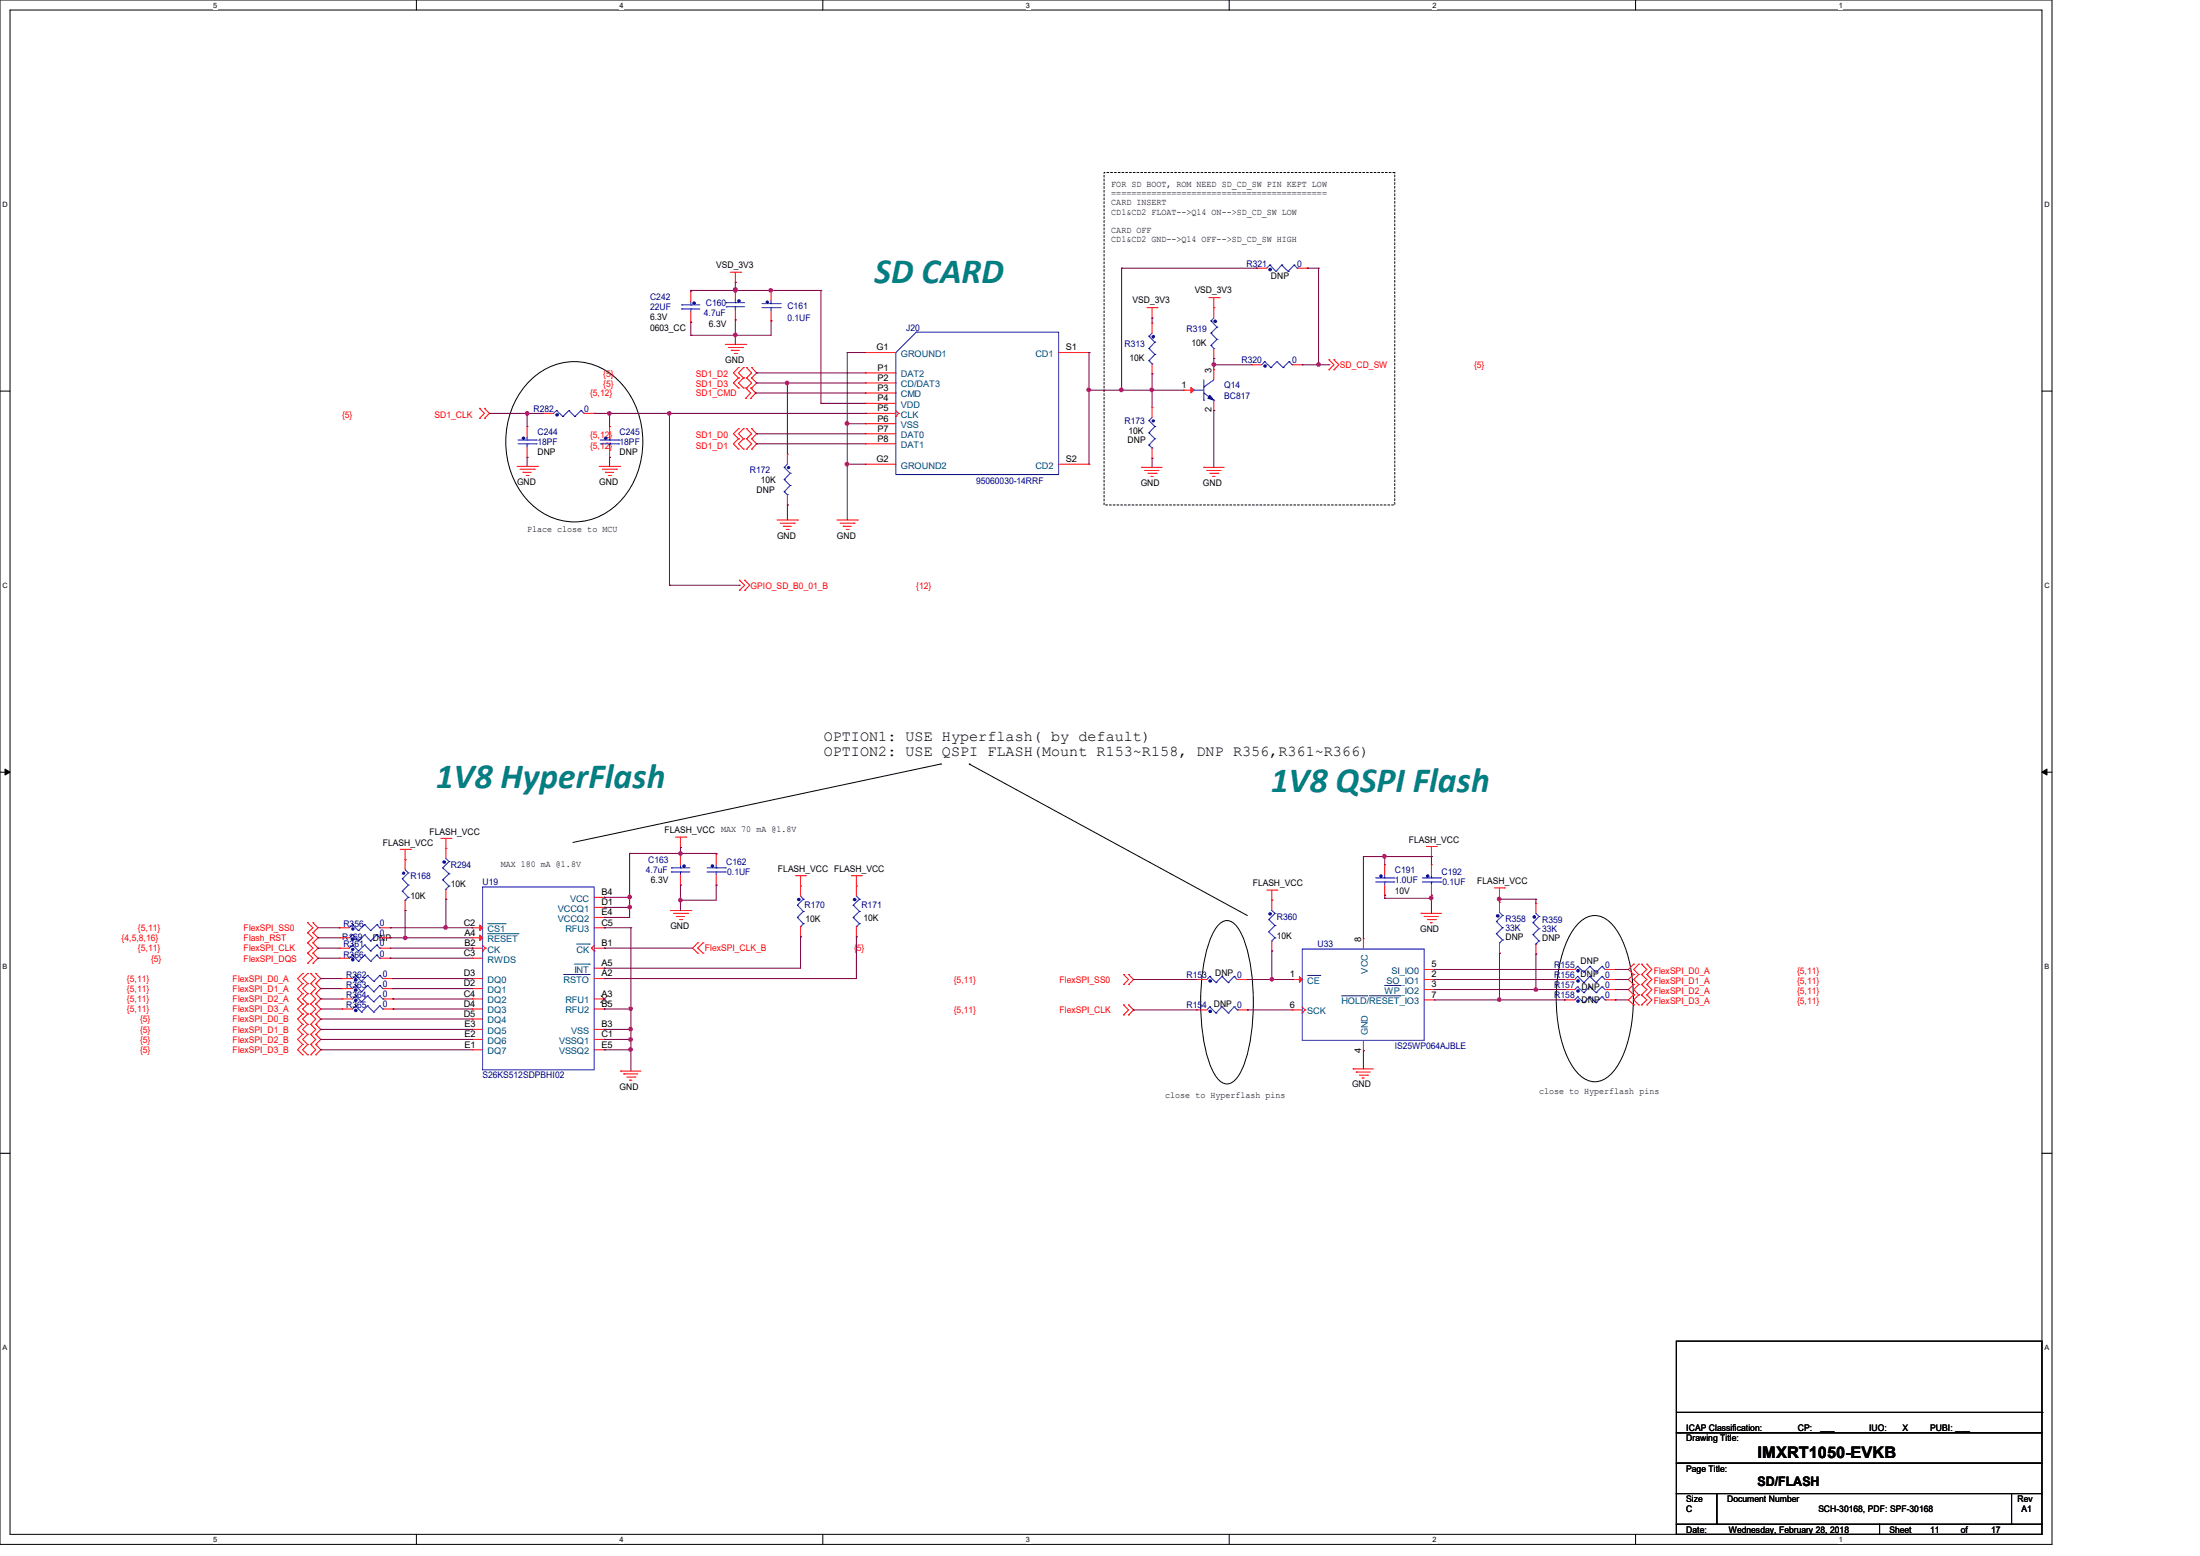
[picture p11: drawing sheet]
<svg xmlns="http://www.w3.org/2000/svg" width="297mm" height="210mm" viewBox="0 0 297 210" stroke-linecap="round" stroke-linejoin="round" font-family="sans-serif">
<path d="M0 0h277v208.4h-277zM1.4 1.4h274.3v205.7h-274.3z" fill="none" stroke="#000" stroke-width=".14"/>
<g fill="#fff">
<path d="M28.8 .1h.5v1.1h-.5z"/>
<path d="M28.8 207.2h.5v1.1h-.5z"/>
</g>
<path d="M56.2 0v1.4M56.2 207.1v1.3" fill="none" stroke="#000" stroke-width=".14"/>
<g fill="#fff">
<path d="M83.7 .1h.5v1.1h-.5z"/>
<path d="M83.7 207.2h.5v1.1h-.5z"/>
</g>
<path d="M111.1 0v1.4M111.1 207.1v1.3" fill="none" stroke="#000" stroke-width=".14"/>
<g fill="#fff">
<path d="M138.5 .1h.6v1.1h-.6z"/>
<path d="M138.5 207.2h.6v1.1h-.6z"/>
</g>
<path d="M165.9 0v1.4M165.9 207.1v1.3" fill="none" stroke="#000" stroke-width=".14"/>
<g fill="#fff">
<path d="M193.4 .1h.5v1.1h-.5z"/>
<path d="M193.4 207.2h.5v1.1h-.5z"/>
</g>
<path d="M220.8 0v1.4M220.8 207.1v1.3" fill="none" stroke="#000" stroke-width=".14"/>
<g fill="#fff">
<path d="M248.2 .1h.6v1.1h-.6z"/>
<path d="M248.2 207.2h.6v1.1h-.6z"/>
<path d="M.3 27.1h.8v1.1h-.8z"/>
<path d="M276 27.1h.7v1.1h-.7z"/>
<path d="M.3 78.5h.8v1.1h-.8z"/>
<path d="M276 78.5h.7v1.1h-.7z"/>
</g>
<path d="M0 52.8h1.4M275.7 52.8h1.3" fill="none" stroke="#000" stroke-width=".14"/>
<g fill="#fff">
<path d="M.3 129.9h.7v1.1h-.7z"/>
<path d="M276 129.9h.6v1.1h-.6z"/>
</g>
<path d="M0 104.2h1.4M275.7 104.2h1.3" fill="none" stroke="#000" stroke-width=".14"/>
<path d="M.7 103.8l.7 .4-.7 .4zM275.7 104.2l.7-.4v.8z" fill="#000" stroke="#000" stroke-width=".14"/>
<g fill="#fff">
<path d="M.3 181.4h.7v1.1h-.7z"/>
<path d="M276 181.4h.6v1.1h-.6z"/>
</g>
<g fill="none" stroke="#000" stroke-width=".14">
<path d="M71.4 51.5a8.3 8.3 0 0 1 13 .9 12 12 0 0 1-1.6 16.1 8.3 8.3 0 0 1-12.2-1.7 12.1 12.1 0 0 1 .8-15.3zM127 103.1h.1M127 103.1l-49.7 10.6M130.9 103.1h.1M130.9 103.1l37.5 20.5M164.6 124.7a1.36 1.36 0 0 1 2.1 0 11 11 0 0 1 2.2 5.9 29.6 29.6 0 0 1-.9 13 4.5 4.5 0 0 1-1.8 2.6 1.63 1.63 0 0 1-2-.9 15.7 15.7 0 0 1-2-6.8 28.3 28.3 0 0 1 1.1-11.5l.9-1.7zM213.3 124.5a2.77 2.77 0 0 1 4 0 11.2 11.2 0 0 1 2.8 5.9 21.7 21.7 0 0 1-1.1 12.3 5.7 5.7 0 0 1-3 3.2 3 3 0 0 1-3.3-1.4 14.8 14.8 0 0 1-2.6-8.2 19 19 0 0 1 2-10.4zM0 155.7h1.4M275.7 155.7h1.3M226.3 193.4h49.4v4.1h-49.4zM226.3 197.5h49.4v4.1h-49.4zM226.3 181h49.4v12.4h-49.4z"/>
<path d="M226.3 190.6h49.4M275.7 190.6h.1M226.3 201.6h5.5v4.1h-5.5zM226.3 205.7h27.4v1.4h-27.4zM231.8 201.6h39.8v4.1h-39.8zM253.7 205.7h22v1.4h-22zM271.6 201.6h4.1v4.1h-4.1z"/>
</g>
<path d="M149.1 23.3h39.2v44.9h-39.2z" fill="none" stroke="#000" stroke-width=".14" stroke-dasharray=".3 .3"/>
<g fill="none" stroke="#f00" stroke-width=".14">
<path d="M93.3 39.3h.1M93.3 39.3v1.4M98.6 36.7h1.4M99.3 38.1h.1M99.3 39.1h.1M99.3 36.7v1.4M99.3 39.1v1.3M100 36.7h.1M104.1 39.2h.1M104.1 39.2v1.4M169.6 36.2h.1M169.6 36.2h1.4"/>
<path d="M175.1 36.2h1.4M176.5 36.2h.1M64.7 55.1h.1M64.7 56.5h.1M64.7 55.1l.7 .7-.7 .7M65.4 56.5h.1M65.4 55.1h.1M65.4 55.1l.7 .7-.7 .7M71.2 57.6h.1M71.2 57.6v1.4M73.4 55.8h.1M73.4 55.8h1.3"/>
<path d="M78.9 55.8h1.3M80.2 55.8h.1M82.3 57.6h.1M82.3 57.6v1.4M93.3 43.5h.1M93.3 42.1v1.4M97.9 46.5h2.8M98.3 46.9h1.9M98.7 47.3h.1M98.7 47.3h1.1M99.1 47.7h.3M99.3 43.2h.1"/>
<path d="M99.3 41.8v1.4M99.4 47.7h.1M99.7 59.2h.1M99.7 57.9h.1M99.7 51h.1M99.7 49.6h.1M99.7 52.4h.1M99.7 57.9l-.7 .6 .7 .7M99.7 59.2l-.7 .7 .7 .7M99.7 49.6l-.7 .7 .7 .7M99.7 51l-.7 .7 .7 .7M100.2 46.9h.1"/>
<path d="M100.4 57.9h.1M100.4 59.2h.1M100.4 49.6h.1M100.4 51h.1M100.4 52.4h.1M100.4 57.9l-.7 .6 .7 .7M100.4 59.2l-.7 .7 .7 .7M100.4 49.6l-.7 .7 .7 .7M100.4 51l-.7 .7 .7 .7M100.7 46.5h.1M100.7 52.4h.1M100.7 53.8h.1"/>
<path d="M100.7 52.4l.6 .6-.6 .8M100.8 57.9h.1M100.8 59.2h.1M100.8 49.6h.1M100.8 51h.1M100.8 52.4h.1M100.8 57.9l.7 .6-.7 .7M100.8 59.2l.7 .7-.7 .7M100.8 49.6l.7 .7-.7 .7M100.8 51l.7 .7-.7 .7M101.3 53.8h.1M101.3 52.4h.1"/>
<path d="M101.3 52.4l.7 .6-.7 .8M101.5 59.2h.1M101.5 57.9h.1M101.5 51h.1M101.5 49.6h.1M101.5 52.4h.1M101.5 57.9l.7 .6-.7 .7M101.5 59.2l.7 .7-.7 .7M101.5 49.6l.7 .7-.7 .7M101.5 51l.7 .7-.7 .7M104.1 43.3h.1M104.1 42v1.3"/>
<path d="M116.8 50.3h.1M116.8 51.7h.1M116.8 53h.1M116.8 54.4h.1M116.8 55.8h.1M116.8 57.2h.1M116.8 58.5h.1M116.8 59.9h.1M116.8 47.6h.1M116.8 50.3h4.1M116.8 51.7h4.1M116.8 53h4.1"/>
<path d="M116.8 54.4h4.1M116.8 55.8h4.1M116.8 57.2h4.1M116.8 58.5h4.1M116.8 59.9h4.1M116.8 47.6h4.1M120.9 56.2h.1M120.9 55.4l.4 .4M121.3 55.8h.1M121.3 55.8l-.4 .4M142.9 47.6h4.1M147 47.6h.1"/>
<path d="M154.9 41.5h1.3M155.5 42.9h.1M155.5 43.6h.1M155.5 50.5h.1M155.5 55h.1M155.5 41.5v1.4M155.5 43.6v1.4M155.5 49.1v1.4M155.5 55v1.3M156.2 41.5h.1M159.8 52.7h.1M159.8 52.7h1.4"/>
<path d="M163.2 40.2h1.4M163.9 41.5h.1M163.9 55.4h.1M163.9 49.9h.1M163.9 48.4h.1M163.9 40.2v2.7M163.9 47v1.4M163.9 49.9v1.4M163.9 54v1.4M164.6 40.2h.1M169 49.2h.1M169 49.2h1.3"/>
<path d="M174.5 49.2h1.3M175.8 49.2h.1M179.4 48.6h.1M179.4 49.9h.1M179.4 48.6l.7 .6-.7 .7M180.1 48.6h.1M180.1 49.9h.1M180.1 48.6l.7 .6-.7 .7M69.8 62.9h2.8M70.2 63.3h1.9M70.6 63.8h.1M70.6 63.8h1.1"/>
<path d="M71 64.2h.3M71.2 61.7h.1M71.2 60.3v1.4M71.3 64.2h.1M72.1 63.3h.1M72.6 62.9h.1M80.9 62.9h2.8M81.3 63.3h1.9M81.7 63.8h.1M81.7 63.8h1.1M82.1 64.2h.3M82.3 61.7h.1"/>
<path d="M82.3 60.3v1.4M82.4 64.2h.1M83.2 63.3h.1M83.7 62.9h.1M99.7 60.6h.1M99.8 78.3h.1M99.8 79.7h.1M99.8 78.3l.7 .7-.7 .7M100.4 60.6h.1M100.5 78.3h.1M100.5 79.7h.1M100.5 78.3l.7 .7-.7 .7"/>
<path d="M100.8 60.6h.1M101.5 60.6h.1M104.9 70.2h2.8M105.3 70.6h1.9M105.7 71h.1M105.7 71h1.1M106.1 71.5h.3M106.3 61.3h.1M106.3 68.2h.1M106.3 61.3v1.4M106.3 66.8v1.4M106.4 71.5h.1"/>
<path d="M107.2 70.6h.1M107.7 70.2h.1M113 70.2h2.7M113.4 70.6h1.9M113.8 71h.1M113.8 71h1.1M114.3 71.5h.2M114.5 71.5h.1M115.3 70.6h.1M115.7 70.2h.1M116.8 62.7h.1M116.8 62.7h4.1"/>
<path d="M142.9 62.7h4.1M147 62.7h.1M154.1 63.1h.1M154.1 63.1h2.8M154.6 63.5h.1M154.6 63.5h1.9M155 63.9h1.1M155.4 64.3h.1M155.4 64.3h.3M155.5 61.8h.1M155.5 60.5v1.3M156.1 63.9h.1"/>
<path d="M162.5 63.1h.1M162.5 63.1h2.8M162.9 63.5h.1M162.9 63.5h1.9M163.3 63.9h1.1M163.7 64.3h.1M163.7 64.3h.3M164.4 63.9h.1M54 114.6h1.4M54.7 116h.1M54.7 114.6v2.8M55.4 114.6h.1"/>
<path d="M59.5 113.2h1.4M60.2 114.5h.1M60.2 113.2v2.7M60.9 113.2h.1M91.2 113h1.4M91.9 114.4h.1M91.9 115.3h.1M91.9 119.5h.1M91.9 113v1.4M91.9 115.3v1.4M91.9 118.1v1.4M92.6 113h.1"/>
<path d="M96.7 115.3h.1M96.7 119.5h.1M96.7 115.3v1.4M96.7 118.1v1.4M107.4 118.2h1.4M108.1 119.6h.1M108.1 118.2v2.7M108.8 118.2h.1M114.9 118.2h1.4M115.6 119.6h.1M115.6 118.2v2.7M116.3 118.2h.1"/>
<path d="M186.9 116.7h.1M186.9 116.7v1.4M186.9 119.5v1.3M192.6 114.3h1.3M193.3 115.6h.1M193.3 116.7h.1M193.3 114.3v1.3M193.3 116.7v1.4M193.3 119.5v1.3M193.9 114.3h.1M201.8 119.8h1.3M202.4 119.8v1.4"/>
<path d="M203.1 119.8h.1M40.9 139.6h.1M40.9 138.3h.1M40.9 136.9h.1M40.9 135.5h.1M40.9 134.1h.1M40.9 132.8h.1M40.9 131.4h.1M40.9 139.6l-.7 .7 .7 .7M40.9 138.3l-.7 .6 .7 .7M40.9 136.9l-.7 .6 .7 .8M40.9 135.5l-.7 .7 .7 .7"/>
<path d="M40.9 134.1l-.7 .7 .7 .7M40.9 132.8l-.7 .6 .7 .7M40.9 131.4l-.7 .7 .7 .7M41.5 139.6h.1M41.5 138.3h.1M41.5 136.9h.1M41.5 135.5h.1M41.5 134.1h.1M41.5 132.8h.1M41.5 131.4h.1M41.5 124.5h.1M41.5 125.9h.1"/>
<path d="M41.5 127.3h.1M41.5 128.7h.1M41.5 130h.1M41.5 139.6l-.6 .7 .6 .7M41.5 138.3l-.6 .6 .6 .7M41.5 136.9l-.6 .6 .6 .8M41.5 135.5l-.6 .7 .6 .7M41.5 134.1l-.6 .7 .6 .7M41.5 132.8l-.6 .6 .6 .7M41.5 131.4l-.6 .7 .6 .7M41.5 124.5l.7 .7-.7 .7M41.5 125.9l.7 .7-.7 .7"/>
<path d="M41.5 127.3l.7 .7-.7 .7M41.5 128.7l.7 .6-.7 .7M42 139.6h.1M42 138.3h.1M42 136.9h.1M42 135.5h.1M42 134.1h.1M42 132.8h.1M42 131.4h.1M42 139.6l.6 .7-.6 .7M42 138.3l.6 .6-.6 .7M42 136.9l.6 .6-.6 .8"/>
<path d="M42 135.5l.6 .7-.6 .7M42 134.1l.6 .7-.6 .7M42 132.8l.6 .6-.6 .7M42 131.4l.6 .7-.6 .7M42.2 125.9h.1M42.2 124.5h.1M42.2 127.3h.1M42.2 128.7h.1M42.2 130h.1M42.2 128.7l.7 .6-.7 .7M42.2 124.5l.7 .7-.7 .7M42.2 125.9l.7 .7-.7 .7"/>
<path d="M42.2 127.3l.7 .7-.7 .7M42.6 139.6h.1M42.6 138.3h.1M42.6 136.9h.1M42.6 135.5h.1M42.6 134.1h.1M42.6 132.8h.1M42.6 131.4h.1M42.6 139.6l.7 .7-.7 .7M42.6 138.3l.7 .6-.7 .7M42.6 136.9l.7 .6-.7 .8M42.6 135.5l.7 .7-.7 .7"/>
<path d="M42.6 134.1l.7 .7-.7 .7M42.6 132.8l.7 .6-.7 .7M42.6 131.4l.7 .7-.7 .7M45.8 128h.1M45.8 129.3h.1M45.8 125.2h.1M45.8 126.6h.1M45.8 126.6h1.4M45.8 128h1.4M45.8 125.2h1.4M45.8 129.3h1.4M46.2 136.2h.1"/>
<path d="M46.2 133.4h.1M46.2 132.1h.1M46.2 134.8h.1M46.2 132.1h1.4M46.2 133.4h1.4M46.2 134.8h1.4M46.2 136.2h1.4M51.3 126.6h1.4M51.3 128h1.4M51.3 125.2h1.4M51.3 129.3h1.4M51.7 132.1h1.3"/>
<path d="M51.7 133.4h1.3M51.7 134.8h1.3M51.7 136.2h1.3M52.7 128h.1M52.7 129.3h.1M52.7 125.2h.1M52.7 126.6h.1M53 136.2h.1M53 133.4h.1M53 132.1h.1M53 134.8h.1M54.7 122.9h.1"/>
<path d="M54.7 121.5v1.4M60.2 121.4h.1M60.2 120v1.4M63.8 126.6h.1M63.8 128h.1M63.8 125.2h.1M63.8 129.3h.1M63.8 132.1h.1M63.8 133.4h.1M63.8 134.8h.1M63.8 136.2h.1M63.8 137.5h.1"/>
<path d="M63.8 138.9h.1M63.8 126.6h1.4M63.8 128h1.4M63.8 125.2h1.4M63.8 129.3h1.4M63.8 132.1h1.4M63.8 133.4h1.4M63.8 134.8h1.4M63.8 136.2h1.4M63.8 137.5h1.4M63.8 138.9h1.4M65.2 128.4h.1"/>
<path d="M65.2 127.6l.3 .4M65.5 128h.1M65.5 128l-.3 .4M79.8 128h.1M79.8 128l.4 .4M80.2 128.4h.1M80.2 128h1.4M80.2 125.2h1.4M80.2 132.1h1.4M80.2 134.8h1.4M80.2 136.2h1.4M80.2 138.9h1.4"/>
<path d="M80.2 121.1h1.4M80.2 127.6l-.4 .4M80.2 122.5h1.4M80.2 123.8h1.4M80.2 130.7h1.4M81.6 132.1h.1M81.6 138.9h.1M81.6 121.1h.1M81.6 136.2h.1M81.6 128h.1M81.6 134.8h.1M81.6 125.2h.1"/>
<path d="M81.6 122.5h.1M81.6 123.8h.1M81.6 130.7h.1M90.5 122.9h2.8M90.9 123.3h1.9M91.3 123.7h.1M91.3 123.7h1.1M91.7 124.1h.3M92 124.1h.1M92.8 123.3h.1M93.3 122.9h.1M94.2 127.3h.1"/>
<path d="M94.2 128.7h.1M94.2 127.3l-.7 .7 .7 .7M94.9 128.7h.1M94.9 127.3h.1M94.9 127.3l-.7 .7 .7 .7M108.1 126.4h.1M108.1 125.1v1.3M115.6 126.4h.1M115.6 125.1v1.3M151.7 131.5h.1M151.7 132.9h.1M151.7 135.6h.1"/>
<path d="M151.7 137h.1M151.7 131.5l.7 .7-.7 .7M151.7 135.6l.7 .7-.7 .7M152.4 132.9h.1M152.4 131.5h.1M152.4 137h.1M152.4 135.6h.1M152.4 131.5l.6 .7-.6 .7M152.4 135.6l.6 .7-.6 .7M161.5 132.2h.1M161.5 136.3h.1M161.5 132.2h1.4"/>
<path d="M161.5 136.3h1.4M167 132.2h1.4M167 136.3h1.4M168.4 132.2h.1M168.4 136.3h.1M171 120.1h1.4M171.7 121.5h.1M171.7 128.4h.1M171.7 120.1v2.8M171.7 127v1.4M172.4 120.1h.1M174.5 132.2h.1"/>
<path d="M174.5 136.3h.1M174.5 132.2h1.3M174.5 136.3h1.3M175.8 136.7h.1M175.8 135.9l.4 .4M176.2 136.3h.1M176.2 136.3l-.4 .4M184.1 126.7h.1M184.1 126.7v1.4M186.9 120.8h.1M191.9 123.3h.1M191.9 123.3h2.7"/>
<path d="M192.3 123.7h.1M192.3 123.7h1.9M192.3 132.2h1.3M192.3 133.6h1.3M192.3 130.9h1.3M192.3 135h1.3M192.7 124.1h1.1M193.1 124.5h.1M193.1 124.5h.3M193.3 120.8h.1M193.6 132.2h.1M193.6 133.6h.1"/>
<path d="M193.6 130.9h.1M193.6 135h.1M193.8 124.1h.1M202.4 121.2h.1M202.4 121.8h.1M202.4 128.7h.1M202.4 121.8v1.3M202.4 127.3v1.4M207.3 121.9h.1M207.3 128.8h.1M207.3 121.9v1.4M207.3 127.4v1.4"/>
<path d="M211.2 132.2h.1M211.2 133.6h.1M211.2 135h.1M211.2 130.9h.1M211.2 132.2h1.4M211.2 133.6h1.4M211.2 130.9h1.4M211.2 135h1.4M216.7 132.2h1.4M216.7 133.6h1.4M216.7 130.9h1.4M216.7 135h1.4"/>
<path d="M218.1 132.2h.1M218.1 133.6h.1M218.1 135h.1M218.1 130.9h.1M220.6 130.1h.1M220.6 131.5h.1M220.6 132.9h.1M220.6 134.3h.1M220.6 135.6h.1M220.6 130.1l-.8 .8 .8 .6M220.6 131.5l-.8 .7 .8 .7M220.6 132.9l-.8 .7 .8 .7"/>
<path d="M220.6 134.3l-.8 .7 .8 .6M221.2 131.5h.1M221.2 130.1h.1M221.2 132.9h.1M221.2 134.3h.1M221.2 135.6h.1M221.2 130.1l-.6 .8 .6 .6M221.2 131.5l-.6 .7 .6 .7M221.2 132.9l-.6 .7 .6 .7M221.2 134.3l-.6 .7 .6 .6M221.6 131.5h.1M221.6 130.1h.1"/>
<path d="M221.6 132.9h.1M221.6 134.3h.1M221.6 135.6h.1M221.6 130.1l.7 .8-.7 .6M221.6 131.5l.7 .7-.7 .7M221.6 132.9l.7 .7-.7 .7M221.6 134.3l.7 .7-.7 .6M222.3 130.1h.1M222.3 131.5h.1M222.3 132.9h.1M222.3 134.3h.1M222.3 135.6h.1"/>
<path d="M222.3 130.1l.7 .8-.7 .6M222.3 131.5l.7 .7-.7 .7M222.3 132.9l.7 .7-.7 .7M222.3 134.3l.7 .7-.7 .6M40.9 141h.1M40.9 142.4h.1M40.9 141l-.7 .7 .7 .7M41.5 142.4h.1M41.5 141h.1M41.5 141l-.6 .7 .6 .7M42 142.4h.1M42 141h.1"/>
<path d="M42 141l.6 .7-.6 .7M42.6 141h.1M42.6 142.4h.1M42.6 141l.7 .7-.7 .7M63.8 140.3h.1M63.8 141.7h.1M63.8 140.3h1.4M63.8 141.7h1.4M80.2 140.3h1.4M80.2 141.7h1.4M81.6 140.3h.1M81.6 141.7h.1"/>
<path d="M83.8 144.6h.1M83.8 144.6h2.7M84.2 144.9h.1M84.2 144.9h1.9M84.6 145.4h1.1M85 145.8h.1M85 145.8h.3M85.7 145.4h.1M182.7 144.3h.1M182.7 144.3h2.7M183.1 144.7h.1M183.1 144.7h1.9"/>
<path d="M183.5 145.1h1.1M183.9 145.5h.1M183.9 145.5h.3M184.1 141.8h.1M184.1 140.4v1.4M184.6 145.1h.1"/>
</g>
<g fill="none" stroke="#00f" stroke-width=".14">
<path d="M171.4 35.8h.1M171.4 35.8l-.4 .4M171.4 35.8l.9 .8M172.3 36.6h.1M173.1 35.8h.1M173.1 35.8l-.8 .8M173.1 35.8l.8 .8M173.9 36.6h.1M174.7 35.8h.1M174.7 35.8l-.8 .8M174.7 35.8l.4 .4M175.1 36.2h.1"/>
<path d="M69.9 59.9h2.5M69.9 59.4h2.5M71.2 59.9h.1M71.2 59.4h.1M71.2 59v.4M71.2 59.9v.4M72.4 59.9h.1M72.4 59.4h.1M75.1 55.4h.1M75.1 55.4l-.4 .4M75.1 55.4l.9 .8M76 56.2h.1"/>
<path d="M76.8 55.4h.1M76.8 55.4l-.8 .8M76.8 55.4l.8 .8M77.6 56.2h.1M78.4 55.4h.1M78.4 55.4l-.8 .8M78.4 55.4l.5 .4M78.9 55.8h.1M81 59.9h2.5M81 59.4h2.5M82.3 59.9h.1M82.3 59.4h.1"/>
<path d="M82.3 59v.4M82.3 59.9v.4M83.5 59.9h.1M83.5 59.4h.1M92 41.7h.1M92 41.1h.1M92 41.7h2.5M92 41.1h2.5M93.3 41.7h.1M93.3 41.1h.1M93.3 40.7v.4M93.3 41.7v.4"/>
<path d="M98 41.4h.1M98 40.9h.1M98 41.4h2.5M98 40.9h2.5M99.3 41.4h.1M99.3 40.9h.1M99.3 40.4v.5M99.3 41.4v.4M102.9 41.5h2.4M102.9 41h2.4M104.1 41.5h.1M104.1 41h.1"/>
<path d="M104.1 40.6v.4M104.1 41.5v.5M105.3 41.5h.1M105.3 41h.1M123.7 44.8h19.2v19.3h-22v-16.5zM123.7 44.8h.1M155.1 45.4h.1M155.1 47h.1M155.1 48.7h.1M155.1 56.8h.1M155.1 58.4h.1M155.1 45.4l.8 .8"/>
<path d="M155.1 47l.8 .8M155.1 48.7l.4 .4M155.1 56.8l.8 .8M155.1 58.4l.8 .8M155.5 49.1h.1M155.5 45l-.4 .4M155.5 56.3l-.4 .5M155.9 46.2h.1M155.9 47.8h.1M155.9 57.6h.1M155.9 59.2h.1M155.9 46.2l-.8 .8"/>
<path d="M155.9 47.8l-.8 .9M155.9 57.6l-.8 .8M155.9 59.2l-.8 .9M161.2 52.7h.1M161.2 52.7h1.3M162.5 52.2h.1M162.5 54h.1M162.5 53l1.4 1M162.5 51.3v2.7M163.5 43.3h.1M163.5 45h.1M163.5 46.6h.1"/>
<path d="M163.5 43.3l.8 .9M163.5 45l.8 .8M163.5 46.6l.4 .4M163.9 54h.1M163.9 47h.1M163.9 51.3l-1.4 .9M163.9 42.9l-.4 .4M164.3 44.2h.1M164.3 45.8h.1M164.3 44.2l-.8 .8M164.3 45.8l-.8 .8M170.7 48.8h.1"/>
<path d="M170.7 48.8l-.4 .4M170.7 48.8l.9 .8M171.6 49.6h.1M172.4 48.8h.1M172.4 48.8l-.8 .8M172.4 48.8l.8 .8M173.2 49.6h.1M174 48.8h.1M174 48.8l-.8 .8M174 48.8l.5 .4M174.5 49.2h.1M105.9 63.1h.1"/>
<path d="M105.9 64.7h.1M105.9 66.4h.1M105.9 63.1l.8 .8M105.9 64.7l.8 .8M105.9 66.4l.4 .4M106.3 66.8h.1M106.3 62.7l-.4 .4M106.7 63.9h.1M106.7 65.5h.1M106.7 63.9l-.8 .8M106.7 65.5l-.8 .9M155.1 60.1h.1"/>
<path d="M155.1 60.1l.4 .4M155.5 60.5h.1M54.3 118.6h.1M54.3 118.6l.8 .9M54.7 117.4l.4 .4M55.1 117.8h.1M55.1 119.5h.1M55.1 117.8l-.8 .8M55.1 119.5l-.8 .8M59.8 117.1h.1M59.8 118.7h.1M59.8 117.1l.8 .8"/>
<path d="M59.8 118.7l.8 .9M60.2 115.9l.4 .4M60.6 116.3h.1M60.6 117.9h.1M60.6 119.6h.1M60.6 116.3l-.8 .8M60.6 117.9l-.8 .8M60.6 119.6l-.4 .4M65.2 119.7h15v24.7h-15zM90.6 117.7h.1M90.6 117.1h.1M90.6 117.7h2.5"/>
<path d="M90.6 117.1h2.5M91.9 117.7h.1M91.9 117.1h.1M91.9 116.7v.4M91.9 117.7v.4M95.5 117.7h2.4M95.5 117.1h2.4M96.7 117.7h.1M96.7 117.1h.1M96.7 116.7v.4M96.7 117.7v.4M97.9 117.7h.1"/>
<path d="M97.9 117.1h.1M185.7 119h2.5M185.7 118.5h2.5M186.9 119h.1M186.9 118.5h.1M186.9 118.1v.4M186.9 119v.5M188.2 119h.1M188.2 118.5h.1M192 119h2.5M192 118.5h2.5M193.3 119h.1"/>
<path d="M193.3 118.5h.1M193.3 118.1v.4M193.3 119v.5M194.5 119h.1M194.5 118.5h.1M47.6 127.6h.1M47.6 128.9h.1M47.6 124.8h.1M47.6 126.2h.1M47.6 127.6l-.4 .4M47.6 127.6l.8 .8M47.6 128.9l-.4 .4"/>
<path d="M47.6 128.9l.8 .9M47.6 124.8l-.4 .4M47.6 124.8l.8 .8M47.6 126.2l-.4 .4M47.6 126.2l.8 .8M48 135.8h.1M48 133h.1M48 131.7h.1M48 134.4h.1M48 135.8l-.4 .4M48 135.8l.8 .8M48 133l-.4 .4"/>
<path d="M48 133l.8 .9M48 131.7l-.4 .4M48 131.7l.8 .8M48 134.4l-.4 .4M48 134.4l.8 .8M48.4 128.4h.1M48.4 129.8h.1M48.4 125.6h.1M48.4 127h.1M48.8 136.6h.1M48.8 133.9h.1M48.8 132.5h.1"/>
<path d="M48.8 135.2h.1M49.2 127.6h.1M49.2 128.9h.1M49.2 124.8h.1M49.2 126.2h.1M49.2 127.6l-.8 .8M49.2 127.6l.8 .8M49.2 128.9l-.8 .9M49.2 128.9l.8 .9M49.2 124.8l-.8 .8M49.2 124.8l.8 .8M49.2 126.2l-.8 .8"/>
<path d="M49.2 126.2l.8 .8M49.6 135.8h.1M49.6 133h.1M49.6 131.7h.1M49.6 134.4h.1M49.6 135.8l-.8 .8M49.6 135.8l.9 .8M49.6 133l-.8 .9M49.6 133l.9 .9M49.6 131.7l-.8 .8M49.6 131.7l.9 .8M49.6 134.4l-.8 .8"/>
<path d="M49.6 134.4l.9 .8M50 128.4h.1M50 129.8h.1M50 125.6h.1M50 127h.1M50.5 136.6h.1M50.5 133.9h.1M50.5 132.5h.1M50.5 135.2h.1M50.9 127.6h.1M50.9 128.9h.1M50.9 124.8h.1"/>
<path d="M50.9 126.2h.1M50.9 127.6l-.9 .8M50.9 127.6l.4 .4M50.9 128.9l-.9 .9M50.9 128.9l.4 .4M50.9 124.8l-.9 .8M50.9 124.8l.4 .4M50.9 126.2l-.9 .8M50.9 126.2l.4 .4M51.3 135.8h.1M51.3 128h.1M51.3 129.3h.1"/>
<path d="M51.3 133h.1M51.3 125.2h.1M51.3 131.7h.1M51.3 126.6h.1M51.3 134.4h.1M51.3 135.8l-.8 .8M51.3 135.8l.4 .4M51.3 133l-.8 .9M51.3 133l.4 .4M51.3 131.7l-.8 .8M51.3 131.7l.4 .4M51.3 134.4l-.8 .8"/>
<path d="M51.3 134.4l.4 .4M51.7 136.2h.1M51.7 133.4h.1M51.7 132.1h.1M51.7 134.8h.1M54.3 120.3h.1M54.3 120.3l.8 .8M54.7 121.5h.1M55.1 121.1h.1M55.1 121.1l-.4 .4M60.2 120h.1M107.7 122.2h.1"/>
<path d="M107.7 123.8h.1M107.7 122.2l.8 .8M107.7 123.8l.8 .9M108.1 125.1h.1M108.1 120.9l.4 .5M108.5 121.4h.1M108.5 123h.1M108.5 124.7h.1M108.5 121.4l-.8 .8M108.5 123l-.8 .8M108.5 124.7l-.4 .4M115.2 122.2h.1"/>
<path d="M115.2 123.8h.1M115.2 122.2l.8 .8M115.2 123.8l.8 .9M115.6 125.1h.1M115.6 120.9l.4 .5M116 121.4h.1M116 123h.1M116 124.7h.1M116 121.4l-.8 .8M116 123l-.8 .8M116 124.7l-.4 .4M163.3 131.8h.1"/>
<path d="M163.3 135.9h.1M163.3 131.8l-.4 .4M163.3 131.8l.9 .8M163.3 135.9l-.4 .4M163.3 135.9l.9 .8M164.2 132.6h.1M164.2 136.7h.1M165 131.8h.1M165 135.9h.1M165 131.8l-.8 .8M165 131.8l.8 .8M165 135.9l-.8 .8"/>
<path d="M165 135.9l.8 .8M165.8 132.6h.1M165.8 136.7h.1M166.6 131.8h.1M166.6 135.9h.1M166.6 131.8l-.8 .8M166.6 131.8l.4 .4M166.6 135.9l-.8 .8M166.6 135.9l.4 .4M167 132.2h.1M167 136.3h.1M171.3 124.1h.1"/>
<path d="M171.3 125.8h.1M171.3 124.1l.8 .8M171.3 125.8l.8 .8M171.7 127h.1M171.7 122.9l.4 .4M172.1 123.3h.1M172.1 124.9h.1M172.1 126.6h.1M172.1 123.3l-.8 .8M172.1 124.9l-.8 .9M172.1 126.6l-.4 .4M175.8 128.1h16.5v12.3h-16.5z"/>
<path d="M202 124.4h.1M202 126h.1M202 124.4l.9 .8M202 126l.9 .9M202.4 127.3h.1M202.4 123.1l.5 .5M202.9 123.6h.1M202.9 125.2h.1M202.9 126.9h.1M202.9 123.6l-.9 .8M202.9 125.2l-.9 .8M202.9 126.9l-.5 .4"/>
<path d="M207 124.5h.1M207 126.2h.1M207 124.5l.8 .8M207 126.2l.8 .8M207.3 127.4h.1M207.3 123.3l.5 .4M207.8 123.7h.1M207.8 125.3h.1M207.8 127h.1M207.8 123.7l-.8 .8M207.8 125.3l-.8 .9M207.8 127l-.5 .4"/>
<path d="M213 131.8h.1M213 133.2h.1M213 134.5h.1M213 130.4h.1M213 131.8l-.4 .4M213 131.8l.8 .8M213 133.2l-.4 .4M213 133.2l.8 .8M213 134.5l-.4 .5M213 134.5l.8 .8M213 130.4l-.4 .5M213 130.4l.8 .8"/>
<path d="M213.8 132.6h.1M213.8 134h.1M213.8 135.3h.1M213.8 131.2h.1M214.6 131.8h.1M214.6 133.2h.1M214.6 134.5h.1M214.6 130.4h.1M214.6 131.8l-.8 .8M214.6 131.8l.9 .8M214.6 133.2l-.8 .8M214.6 133.2l.9 .8"/>
<path d="M214.6 134.5l-.8 .8M214.6 134.5l.9 .8M214.6 130.4l-.8 .8M214.6 130.4l.9 .8M215.5 132.6h.1M215.5 134h.1M215.5 135.3h.1M215.5 131.2h.1M216.3 131.8h.1M216.3 133.2h.1M216.3 134.5h.1M216.3 130.4h.1"/>
<path d="M216.3 131.8l-.8 .8M216.3 131.8l.4 .4M216.3 133.2l-.8 .8M216.3 133.2l.4 .4M216.3 134.5l-.8 .8M216.3 134.5l.4 .5M216.3 130.4l-.8 .8M216.3 130.4l.4 .5M216.7 132.2h.1M216.7 133.6h.1M216.7 135h.1M216.7 130.9h.1"/>
</g>
<g fill="#f00" stroke="#f00" stroke-width=".14">
<path d="M64.8 126.2l.4 .4-.4 .4z"/>
<path d="M64.8 124.8l.4 .4-.4 .4z"/>
<path d="M175.4 131.8l.4 .4-.4 .4z"/>
<path d="M160.8 52.3l.4 .4-.4 .3z"/>
</g>
<g fill="none" stroke="#004080" stroke-width=".14">
<path d="M65.8 126h4.1M65.8 124.7h2.4M68.2 124.7h.1M69.9 126h.1M76.1 131.5h3.4M77.6 130.1h1.9M77.9 127.4h1.6M79.5 131.5h.1M79.5 127.4h.1M79.5 130.1h.1M176.5 131.7h1.7M178.2 131.7h.1"/>
<path d="M181.1 134.4h3.4M184.5 134.4h.1M184.9 134.4h4.1M186.9 133h2.1M189 133h.1M189 134.4h.1"/>
</g>
<path d="M81.1 135.3h.1M81.2 134.4l.8 .9M82 134.4l-.9 .9M82 135.3h.1" fill="none" stroke="#804000" stroke-width=".14"/>
<g fill="#00f" stroke="#00f" stroke-width=".14">
<path d="M163.3 53.3l.6 .7-.8-.2z"/>
<path d="M47.5 128h.2v.2h-.2z" fill-rule="evenodd"/>
<path d="M54.4 117.8h.2v.2h-.2z" fill-rule="evenodd"/>
<path d="M103.5 40.7h.2v.2h-.2z" fill-rule="evenodd"/>
<path d="M47.5 125.3h.2v.2h-.2z" fill-rule="evenodd"/>
<path d="M106.3 63h.3v.2h-.3z" fill-rule="evenodd"/>
<path d="M155.6 56.7h.2v.2h-.2z" fill-rule="evenodd"/>
<circle cx="207.1" cy="123.8" r=".18"/>
<circle cx="163.4" cy="132.4" r=".18"/>
<circle cx="60" cy="116.4" r=".18"/>
<circle cx="48" cy="136.4" r=".18"/>
<circle cx="70.7" cy="59.2" r=".18"/>
<circle cx="163.4" cy="136.5" r=".18"/>
<circle cx="164.1" cy="43.4" r=".18"/>
<circle cx="155.7" cy="45.4" r=".18"/>
<circle cx="47.6" cy="129.5" r=".18"/>
<circle cx="81.8" cy="59.2" r=".18"/>
<circle cx="48" cy="133.6" r=".18"/>
<circle cx="93.7" cy="40.9" r=".18"/>
<circle cx="186.4" cy="118.2" r=".18"/>
<circle cx="213.1" cy="132.4" r=".18"/>
<circle cx="48" cy="132.3" r=".18"/>
<circle cx="213.1" cy="133.8" r=".18"/>
<circle cx="92.4" cy="116.9" r=".18"/>
<circle cx="99.8" cy="40.6" r=".18"/>
<circle cx="170.8" cy="49.4" r=".18"/>
<circle cx="47.6" cy="126.8" r=".18"/>
<circle cx="115.4" cy="121.4" r=".18"/>
<circle cx="192.7" cy="118.2" r=".18"/>
<circle cx="213.1" cy="135.1" r=".18"/>
<circle cx="171.5" cy="123.3" r=".18"/>
<circle cx="202.2" cy="123.6" r=".18"/>
<circle cx="96.2" cy="116.9" r=".18"/>
<circle cx="107.9" cy="121.4" r=".18"/>
<circle cx="75.2" cy="56" r=".18"/>
<circle cx="171.5" cy="36.4" r=".18"/>
<circle cx="213.1" cy="131" r=".18"/>
<circle cx="48" cy="135" r=".18"/>
</g>
<g fill="none" stroke="#800040" stroke-width=".14">
<path d="M93.3 39.2h.1M93.3 39.2h17.5M93.3 39.2v.1M99.3 39.2h.1M99.3 38.1h.1M99.3 39.1h.1M99.3 38.1v1.1M104.1 39.2h.1M110.8 39.2h.1M110.8 39.2v15.2M151.4 36.2h.1M151.4 36.2v16.5"/>
<path d="M151.4 36.2h18.2M169.6 36.2h.1M176.5 36.2h.1M176.5 36.2h1.5M178 36.2h.1M178 36.2v13M66.1 55.8h.1M66.1 55.8h7.3M71.2 55.8h.1M71.2 55.8v1.8M80.2 55.8h.1M80.2 55.8h36.6"/>
<path d="M82.3 55.8h.1M82.3 55.8v1.8M90.4 55.8h.1M90.4 55.8v23.2M93.3 45.3h.1M93.3 43.5h.1M93.3 43.5v1.8M99.3 45.3h.1M99.3 43.2h.1M99.3 43.2v3.3M102 53h.1M102 53h14.8"/>
<path d="M102.2 58.5h.1M102.2 59.9h.1M102.2 50.3h.1M102.2 51.7h.1M102.2 58.5h14.6M102.2 59.9h14.6M102.2 50.3h14.6M102.2 51.7h14.6M104.1 43.3h.1M104.1 43.3v2h-10.8M106.3 51.7h.1M106.3 51.7v9.6"/>
<path d="M110.8 54.4h.1M110.8 54.4h6M114.4 57.2h.1M114.4 47.6h.1M114.4 57.2h2.4M114.4 47.6v22.6M114.4 47.6h2.4M116.8 55.8h.1M147 47.6h.1M147 52.7h.1M147 52.7h12.8M147 47.6v15.1"/>
<path d="M151.4 52.7h.1M155.5 52.7h.1M155.5 50.5h.1M155.5 42.9h.1M155.5 42.9v.7M155.5 50.5v4.5M163.9 55.4h.1M163.9 48.4h.1M163.9 49.2h.1M163.9 49.2h5.1M163.9 48.4v1.5M163.9 55.4v7.7"/>
<path d="M175.8 49.2h3.6M178 49.2h.1M179.4 49.2h.1M71.2 61.7h.1M71.2 61.7v1.2M82.3 61.7h.1M82.3 61.7v1.2M90.4 79h.1M90.4 79h9.4M99.8 79h.1M106.3 68.2h.1M106.3 68.2v2"/>
<path d="M114.4 62.7h.1M114.4 62.7h2.4M155.5 61.8h.1M155.5 61.8v1.3M85 115.2h.1M85 115.2h11.7M85 115.2v8.6h-3.4M91.9 114.4h.1M91.9 115.2h.1M91.9 119.5h.1M91.9 114.4v.9M91.9 119.5v3.4"/>
<path d="M96.7 119.5h.1M96.7 115.2h.1M96.7 115.2v.1M96.7 119.5v2h-4.8M184.1 115.6h.1M184.1 115.6v11.1M184.1 115.6h9.2M186.9 115.6h.1M186.9 115.6v1.1M193.3 115.6h.1M193.3 115.6v1.1M42.9 126.6h.1"/>
<path d="M42.9 128h.1M42.9 129.3h.1M42.9 125.2h2.9M42.9 126.6h2.9M42.9 128h2.9M42.9 129.3h2.9M43.3 137.5h.1M43.3 138.9h.1M43.3 132.1h.1M43.3 133.4h.1M43.3 134.8h.1M43.3 136.2h.1"/>
<path d="M43.3 137.5h20.5M43.3 138.9h20.5M43.3 136.2h2.9M43.3 132.1h2.9M43.3 133.4h2.9M43.3 134.8h2.9M45.8 125.2h.1M52.7 126.6h.1M52.7 125.2h.1M52.7 129.3h.1M52.7 125.2h11.1M52.7 126.6h11.1"/>
<path d="M52.7 128h11.1M52.7 129.3h11.1M53 132.1h.1M53 133.4h.1M53 134.8h.1M53 136.2h.1M53 136.2h10.8M53 132.1h10.8M53 133.4h10.8M53 134.8h10.8M54.7 122.9h.1M54.7 126.6h.1"/>
<path d="M54.7 122.9v3.7M60.2 121.4h.1M60.2 121.4v3.8M63.8 125.2h.1M63.8 128h.1M81.6 136.2h.1M81.6 125.2h.1M81.6 122.5h.1M81.6 123.8h.1M81.6 121.1h.1M81.6 138.9h.1M81.6 130.7h.1"/>
<path d="M81.6 132.1h.1M81.6 128h.1M81.6 138.9h3.6M81.6 125.2h3.6M81.6 136.2h3.6M81.6 122.5h3.4M81.6 121.1h3.4M81.6 128h11.9M85 122.5h.1M85 121.1h.1M85.2 125.2h.1M85.2 138.9h.1"/>
<path d="M85.2 136.2h.1M85.2 125.2v19.4M91.9 121.5h.1M108.1 126.4h.1M108.1 126.4v4.3h-26.5M115.6 126.4h.1M115.6 126.4v5.7h-34M153 132.2h.1M153 136.3h.1M153 132.2h8.5M153 136.3h8.5M168.4 136.3h.1"/>
<path d="M168.4 132.2h6.1M168.4 136.3h6.1M171.7 132.2h.1M171.7 128.4h.1M171.7 128.4v3.8M174.5 132.2h.1M186.9 121.2h.1M186.9 120.8h.1M186.9 121.2h6.4M186.9 120.8v.4M193.3 120.8h.1M193.3 121.2h.1"/>
<path d="M193.3 120.8v2.5M193.6 130.9h.1M193.6 132.2h.1M193.6 132.2h17.6M193.6 130.9h17.6M193.6 133.6h17.6M193.6 135h17.6M202.4 135h.1M202.4 128.7h.1M202.4 121.2h.1M202.4 121.4h.1M202.4 121.2v.6"/>
<path d="M202.4 128.7v6.3M202.4 121.4h4.9M207.3 133.6h.1M207.3 128.8h.1M207.3 121.4h.1M207.3 121.4v.5M207.3 128.8v4.8M211.2 135h.1M211.2 133.6h.1M218.1 130.9h.1M218.1 132.2h.1M218.1 133.6h.1"/>
<path d="M218.1 135h.1M218.1 132.2h1.7M218.1 130.9h1.7M218.1 133.6h1.7M218.1 135h1.7M43.3 140.3h.1M43.3 141.7h.1M43.3 140.3h20.5M43.3 141.7h20.5M81.6 141.7h.1M81.6 140.3h.1M81.6 140.3h3.6"/>
<path d="M81.6 141.7h3.6M85.2 140.3h.1M85.2 141.7h.1M184.1 141.8h.1M184.1 141.8v2.5"/>
</g>
<g fill="#f0f" stroke="#f0f" stroke-width=".14">
<circle cx="99.3" cy="39.2" r=".25"/>
<circle cx="99.3" cy="39.1" r=".25"/>
<circle cx="106.3" cy="51.7" r=".25"/>
<circle cx="114.3" cy="62.7" r=".25"/>
<circle cx="114.3" cy="57.2" r=".25"/>
<circle cx="155.5" cy="52.6" r=".25"/>
<circle cx="147" cy="52.6" r=".25"/>
<circle cx="104.1" cy="39.2" r=".25"/>
<circle cx="193.2" cy="121.2" r=".25"/>
<circle cx="186.9" cy="115.6" r=".25"/>
<circle cx="71.2" cy="55.8" r=".25"/>
<circle cx="54.7" cy="126.6" r=".25"/>
<circle cx="85.1" cy="136.1" r=".25"/>
<circle cx="91.9" cy="121.5" r=".25"/>
<circle cx="85" cy="121.1" r=".25"/>
<circle cx="91.9" cy="115.2" r=".25"/>
<circle cx="85" cy="122.4" r=".25"/>
<circle cx="85.1" cy="141.6" r=".25"/>
<circle cx="85.1" cy="140.3" r=".25"/>
<circle cx="85.1" cy="138.9" r=".25"/>
<circle cx="163.9" cy="49.2" r=".25"/>
<circle cx="151.4" cy="52.6" r=".25"/>
<circle cx="178" cy="49.2" r=".25"/>
<circle cx="99.3" cy="45.2" r=".25"/>
<circle cx="82.3" cy="55.8" r=".25"/>
<circle cx="90.3" cy="55.8" r=".25"/>
<circle cx="60.2" cy="125.2" r=".25"/>
<circle cx="202.4" cy="121.3" r=".25"/>
<circle cx="202.4" cy="134.9" r=".25"/>
<circle cx="207.3" cy="133.6" r=".25"/>
<circle cx="171.7" cy="132.2" r=".25"/>
</g>
<g font-size="4.8" fill="#008080">
<text x="118.1" y="38.1">SD CARD</text>
<text x="58.8" y="106.3">1V8 HyperFlash</text>
<text x="171.6" y="106.9">1V8 QSPI Flash</text>
</g>
<text font-size="2.2" x="237.3" y="196.8">IMXRT1050-EVKB</text>
<g font-size="2">
<text x="111.2" y="100">OPTION1: USE Hyperflash( by default)</text>
<text x="111.2" y="102.1">OPTION2: USE QSPI FLASH(Mount R153~R158, DNP R356,R361~R366)</text>
</g>
<text font-size="1.8" x="237.3" y="200.5">SD/FLASH</text>
<g font-size="1.2">
<text x="150" y="25.3">FOR SD BOOT, ROM NEED SD_CD_SW PIN KEPT LOW</text>
<text x="150" y="26.5">===========================================</text>
<text x="150" y="27.7">CARD INSERT</text>
<text x="150" y="29">CD1&amp;CD2 FLOAT--&gt;Q14 ON--&gt;SD_CD_SW LOW</text>
<text x="150" y="31.4">CARD OFF</text>
<text x="150" y="32.6">CD1&amp;CD2 GND--&gt;Q14 OFF--&gt;SD_CD_SW HIGH</text>
<text x="96.7" y="36.1">VSD_3V3</text>
<text x="152.9" y="40.9">VSD_3V3</text>
<text x="161.3" y="39.5">VSD_3V3</text>
<text x="171.6" y="37.6">DNP</text>
<text x="87.8" y="43.2">6.3V</text>
<text x="87.8" y="44.6">0603_CC</text>
<text x="95.7" y="44.1">6.3V</text>
<text x="118.3" y="47.3">G1</text>
<text x="143.9" y="47.3">S1</text>
<text x="160.9" y="46.7">10K</text>
<text x="97.9" y="49">GND</text>
<text x="118.5" y="50">P1</text>
<text x="118.5" y="51.4">P2</text>
<text x="118.5" y="52.7">P3</text>
<text x="152.5" y="48.7">10K</text>
<text x="159.5" y="52.4">1</text>
<text x="163.6" y="50.3" transform="rotate(-90 163.6 50.3)">3</text>
<text x="118.5" y="54.1">P4</text>
<text x="118.5" y="55.5">P5</text>
<text x="118.5" y="56.9">P6</text>
<text x="118.5" y="58.2">P7</text>
<text x="118.5" y="59.6">P8</text>
<text x="152.2" y="59.8">DNP</text>
<text x="152.4" y="58.6">10K</text>
<text x="163.6" y="55.7" transform="rotate(-90 163.6 55.7)">2</text>
<text x="69.8" y="65.4">GND</text>
<text x="72.6" y="61.5">DNP</text>
<text x="80.9" y="65.4">GND</text>
<text x="83.6" y="61.5">DNP</text>
<text x="102.7" y="65.2">10K</text>
<text x="118.3" y="62.4">G2</text>
<text x="143.9" y="62.4">S2</text>
<text x="154" y="65.6">GND</text>
<text x="162.4" y="65.6">GND</text>
<text x="71.2" y="71.8">Place close to MCU</text>
<text x="102.1" y="66.5">DNP</text>
<text x="104.9" y="72.7">GND</text>
<text x="113" y="72.7">GND</text>
<text x="58" y="112.6">FLASH_VCC</text>
<text x="89.7" y="112.5">FLASH_VCC</text>
<text x="97.4" y="112.4">MAX 70 mA @1.8V</text>
<text x="190.2" y="113.7">FLASH_VCC</text>
<text x="51.7" y="114.1">FLASH_VCC</text>
<text x="60.9" y="119.8">10K</text>
<text x="67.6" y="117.1">MAX 180 mA @1.8V</text>
<text x="87.9" y="119.2">6.3V</text>
<text x="105" y="117.7">FLASH_VCC FLASH_VCC</text>
<text x="169.1" y="119.6">FLASH_VCC</text>
<text x="199.4" y="119.3">FLASH_VCC</text>
<text x="55.4" y="121.3">10K</text>
<text x="62.6" y="124.9">C2</text>
<text x="81.2" y="120.8">B4</text>
<text x="81.2" y="124.9">C5</text>
<text x="81.2" y="122.2">D1</text>
<text x="81.2" y="123.5">E4</text>
<text x="90.5" y="125.4">GND</text>
<text x="108.8" y="124.4">10K</text>
<text x="116.6" y="124.3">10K</text>
<text x="188.3" y="120.6">10V</text>
<text x="191.7" y="125.8">GND</text>
<text x="50.3" y="127">DNP</text>
<text x="62.6" y="129">C3</text>
<text x="62.6" y="131.8">D3</text>
<text x="62.7" y="126.3">A4</text>
<text x="62.7" y="127.7">B2</text>
<text x="81.2" y="131.8">A2</text>
<text x="81.2" y="127.7">B1</text>
<text x="81.2" y="130.4">A5</text>
<text x="164" y="131.7">DNP 0</text>
<text x="172.4" y="126.7">10K</text>
<text x="174.2" y="131.9">1</text>
<text x="183.8" y="127.1" transform="rotate(-90 183.8 127.1)">8</text>
<text x="193.2" y="131.9">2</text>
<text x="193.2" y="130.6">5</text>
<text x="203.2" y="126.9">DNP</text>
<text x="208.2" y="127">DNP</text>
<text x="213.4" y="130.2">DNP</text>
<text x="62.6" y="133.1">D2</text>
<text x="62.6" y="134.5">C4</text>
<text x="62.6" y="135.9">D4</text>
<text x="62.6" y="137.2">D5</text>
<text x="81.2" y="135.9">B5</text>
<text x="81.2" y="134.5">A3</text>
<text x="163.9" y="136">DNP 0</text>
<text x="174.2" y="136">6</text>
<text x="193.2" y="133.3">3</text>
<text x="193.2" y="134.7">7</text>
<text x="213.5" y="133.6">DNP 0</text>
<text x="213.5" y="135.4">DNP</text>
<text x="62.7" y="138.6">E3</text>
<text x="62.7" y="140">E2</text>
<text x="62.7" y="141.4">E1</text>
<text x="81.2" y="138.6">B3</text>
<text x="81.2" y="140">C1</text>
<text x="81.2" y="141.4">E5</text>
<text x="183.8" y="142.1" transform="rotate(-90 183.8 142.1)">4</text>
<text x="83.6" y="147.1">GND</text>
<text x="157.3" y="148.2">close to Hyperflash pins</text>
<text x="182.5" y="146.8">GND</text>
<text x="207.8" y="147.6">close to Hyperflash pins</text>
<text x="227.7" y="194.5">Drawing Title:</text>
<text x="227.7" y="193.2">ICAP Classification:</text>
<text x="242.7" y="193.2">CP:</text>
<text x="245.8" y="193">___</text>
<text x="252.3" y="193.2">IUO:</text>
<text x="256.2" y="193.2">_X_</text>
<text x="260.6" y="193.2">PUBI: ___</text>
<text x="227.7" y="202.7">Size</text>
<text x="227.7" y="198.6">Page Title:</text>
<text x="233.2" y="202.7">Document Number</text>
<text x="272.4" y="202.7">Rev</text>
<text x="227.7" y="206.9">Date:</text>
<text x="227.7" y="204.1">C</text>
<text x="233.4" y="206.9">Wednesday, February 28, 2018</text>
<text x="245.5" y="204.1">SCH-30168, PDF: SPF-30168</text>
<text x="255.1" y="206.9">Sheet</text>
<text x="260.6" y="206.9">11</text>
<text x="264.7" y="206.9">of</text>
<text x="268.8" y="206.9">17</text>
<text x="272.9" y="204.1">A1</text>
</g>
<g font-size="1.2" fill="#000080">
<text x="168.3" y="36">R321</text>
<text x="175.1" y="36">0</text>
<text x="87.8" y="40.5">C242</text>
<text x="87.8" y="41.9">22UF</text>
<text x="95.3" y="41.3">C160</text>
<text x="106.3" y="41.7">C161</text>
<text x="95" y="42.7">4.7uF</text>
<text x="106.3" y="43.4">0.1UF</text>
<text x="122.3" y="44.6">J20</text>
<text x="151.8" y="46.8">R313</text>
<text x="160.2" y="44.7">R319</text>
<text x="165.3" y="52.4">Q14</text>
<text x="165.3" y="53.8">BC817</text>
<text x="167.6" y="49">R320</text>
<text x="174.5" y="49">0</text>
<text x="72" y="55.6">R282</text>
<text x="72.6" y="58.7">C244</text>
<text x="78.9" y="55.6">0</text>
<text x="83.6" y="58.7">C245</text>
<text x="151.8" y="57.2">R173</text>
<text x="72.6" y="60.1">18PF</text>
<text x="83.6" y="60.1">18PF</text>
<text x="101.2" y="63.8">R172</text>
<text x="131.8" y="65.3">95060030-14RRF</text>
<text x="55.4" y="118.7">R168</text>
<text x="60.9" y="117.2">R294</text>
<text x="65.1" y="119.5">U19</text>
<text x="87.2" y="117.9">4.7uF</text>
<text x="87.5" y="116.5">C163</text>
<text x="98" y="116.8">C162</text>
<text x="98.2" y="118.1">0.1UF</text>
<text x="188.3" y="117.9">C191</text>
<text x="188.3" y="119.2">1.0UF</text>
<text x="194.6" y="118.1">C192</text>
<text x="194.7" y="119.5">0.1UF</text>
<text x="46.4" y="125.1">R356</text>
<text x="51.3" y="125">0</text>
<text x="108.6" y="122.5">R170</text>
<text x="116.3" y="122.5">R171</text>
<text x="172.4" y="124.2">R360</text>
<text x="203.2" y="124.4">R358</text>
<text x="203.2" y="125.7">33K</text>
<text x="208.2" y="124.6">R359</text>
<text x="208.2" y="125.8">33K</text>
<text x="46.2" y="126.9">R169</text>
<text x="46.4" y="127.8">R361</text>
<text x="46.4" y="129.2">R366</text>
<text x="46.7" y="132">R362</text>
<text x="51.3" y="127.7">0</text>
<text x="51.3" y="129.1">0</text>
<text x="51.3" y="126.4">0</text>
<text x="51.7" y="131.8">0</text>
<text x="160.2" y="132">R153</text>
<text x="177.9" y="127.8">U33</text>
<text x="209.8" y="132">R156 DNP 0</text>
<text x="209.8" y="130.6">R155</text>
<text x="216.7" y="130.6">0</text>
<text x="46.7" y="136.1">R365</text>
<text x="46.7" y="133.3">R363</text>
<text x="46.7" y="134.7">R364</text>
<text x="51.7" y="136">0</text>
<text x="51.7" y="133.2">0</text>
<text x="51.7" y="134.6">0</text>
<text x="160.2" y="136.1">R154</text>
<text x="209.8" y="133.3">R157</text>
<text x="209.8" y="134.7">R158</text>
<text x="216.7" y="134.7">0</text>
<text x="188.3" y="141.6">IS25WP064AJBLE</text>
<text x="65.1" y="145.5">S26KS512SDPBHI02</text>
</g>
<g font-size="1.2" fill="#f00">
<text x="79.7" y="53.5">{5,12}</text>
<text x="81.4" y="50.9">{5}</text>
<text x="81.4" y="52.3">{5}</text>
<text x="93.9" y="50.9">SD1_D2</text>
<text x="93.9" y="52.3">SD1_D3</text>
<text x="93.9" y="53.5">SD1_CMD</text>
<text x="180.9" y="49.7">SD_CD_SW</text>
<text x="199" y="49.7">{5}</text>
<text x="46.2" y="56.4">{5}</text>
<text x="58.7" y="56.4">SD1_CLK</text>
<text x="79.7" y="59.1">{5,12}</text>
<text x="93.9" y="59.1">SD1_D0</text>
<text x="79.7" y="60.5">{5,12}</text>
<text x="93.9" y="60.5">SD1_D1</text>
<text x="101.3" y="79.5">GPIO_SD_B0_01_B</text>
<text x="123.7" y="79.5">{12}</text>
<text x="18.6" y="125.7">{5,11}</text>
<text x="32.9" y="125.7">FlexSPI_SS0</text>
<text x="16.4" y="127">{4,5,8,16}</text>
<text x="18.6" y="128.4">{5,11}</text>
<text x="20.4" y="129.8">{5}</text>
<text x="32.9" y="127">Flash_RST</text>
<text x="32.9" y="128.4">FlexSPI_CLK</text>
<text x="32.9" y="129.8">FlexSPI_DQS</text>
<text x="95.2" y="128.4">FlexSPI_CLK_B</text>
<text x="115.3" y="128.4">{5}</text>
<text x="223.3" y="131.4">FlexSPI_D0_A</text>
<text x="242.6" y="131.4">{5,11}</text>
<text x="17.1" y="136.7">{5,11}</text>
<text x="17.1" y="135.3">{5,11}</text>
<text x="17.1" y="133.9">{5,11}</text>
<text x="17.1" y="132.5">{5,11}</text>
<text x="31.4" y="136.7">FlexSPI_D3_A</text>
<text x="31.4" y="135.3">FlexSPI_D2_A</text>
<text x="31.4" y="133.9">FlexSPI_D1_A</text>
<text x="31.4" y="132.5">FlexSPI_D0_A</text>
<text x="128.8" y="132.7">{5,11}</text>
<text x="128.8" y="136.8">{5,11}</text>
<text x="143" y="132.7">FlexSPI_SS0</text>
<text x="143" y="136.8">FlexSPI_CLK</text>
<text x="223.3" y="132.8">FlexSPI_D1_A</text>
<text x="223.3" y="134.2">FlexSPI_D2_A</text>
<text x="223.3" y="135.5">FlexSPI_D3_A</text>
<text x="242.6" y="132.8">{5,11}</text>
<text x="242.6" y="134.2">{5,11}</text>
<text x="242.6" y="135.5">{5,11}</text>
<text x="18.9" y="142.1">{5}</text>
<text x="18.9" y="140.8">{5}</text>
<text x="18.9" y="139.4">{5}</text>
<text x="18.9" y="138">{5}</text>
<text x="31.4" y="142.1">FlexSPI_D3_B</text>
<text x="31.4" y="140.8">FlexSPI_D2_B</text>
<text x="31.4" y="139.4">FlexSPI_D1_B</text>
<text x="31.4" y="138">FlexSPI_D0_B</text>
</g>
<g font-size="1.2" fill="#004080">
<text x="121.6" y="50.9">DAT2</text>
<text x="121.6" y="52.3">CD/DAT3</text>
<text x="121.6" y="53.6">CMD</text>
<text x="121.6" y="48.2">GROUND1</text>
<text x="139.8" y="48.2">CD1</text>
<text x="121.6" y="55">VDD</text>
<text x="121.6" y="56.4">CLK</text>
<text x="121.6" y="57.8">VSS</text>
<text x="121.6" y="59.1">DAT0</text>
<text x="121.6" y="60.5">DAT1</text>
<text x="121.6" y="63.2">GROUND2</text>
<text x="139.8" y="63.2">CD2</text>
<text x="65.8" y="125.8">CS1</text>
<text x="75.3" y="123.1">VCCQ1</text>
<text x="75.3" y="124.4">VCCQ2</text>
<text x="76.3" y="125.8">RFU3</text>
<text x="77" y="121.7">VCC</text>
<text x="65.8" y="127.2">RESET</text>
<text x="65.8" y="128.6">CK</text>
<text x="65.8" y="129.9">RWDS</text>
<text x="77.6" y="131.3">INT</text>
<text x="77.8" y="128.6">CK</text>
<text x="184.7" y="131.4" transform="rotate(-90 184.7 131.4)">VCC</text>
<text x="187.9" y="131.4">SI_IO0</text>
<text x="65.8" y="132.7">DQ0</text>
<text x="65.8" y="134">DQ1</text>
<text x="65.8" y="135.4">DQ2</text>
<text x="65.8" y="136.8">DQ3</text>
<text x="76.1" y="132.7">RSTO</text>
<text x="76.3" y="136.8">RFU2</text>
<text x="76.3" y="135.4">RFU1</text>
<text x="176.5" y="132.8">CE</text>
<text x="176.5" y="136.9">SCK</text>
<text x="181.1" y="135.5">HOLD/RESET_IO3</text>
<text x="186.9" y="134.2">WP_IO2</text>
<text x="187.2" y="132.8">SO_IO1</text>
<text x="65.8" y="138.1">DQ4</text>
<text x="65.8" y="139.5">DQ5</text>
<text x="65.8" y="140.9">DQ6</text>
<text x="65.8" y="142.3">DQ7</text>
<text x="75.5" y="140.9">VSSQ1</text>
<text x="75.5" y="142.3">VSSQ2</text>
<text x="77.1" y="139.5">VSS</text>
<text x="184.7" y="139.7" transform="rotate(-90 184.7 139.7)">GND</text>
</g>
<g font-size="1">
<text x="28.8" y="1">5</text>
<text x="83.7" y="1">4</text>
<text x="138.5" y="1">3</text>
<text x="193.4" y="1">2</text>
<text x="248.2" y="1">1</text>
<text x=".3" y="27.9">D</text>
<text x="276" y="27.9">D</text>
<text x=".3" y="79.4">C</text>
<text x="276" y="79.4">C</text>
<text x=".3" y="130.8">B</text>
<text x="276" y="130.8">B</text>
<text x=".3" y="182.2">A</text>
<text x="276" y="182.2">A</text>
<text x="28.8" y="208.1">5</text>
<text x="83.7" y="208.1">4</text>
<text x="138.5" y="208.1">3</text>
<text x="193.4" y="208.1">2</text>
<text x="248.2" y="208.1">1</text>
</g>
</svg>
